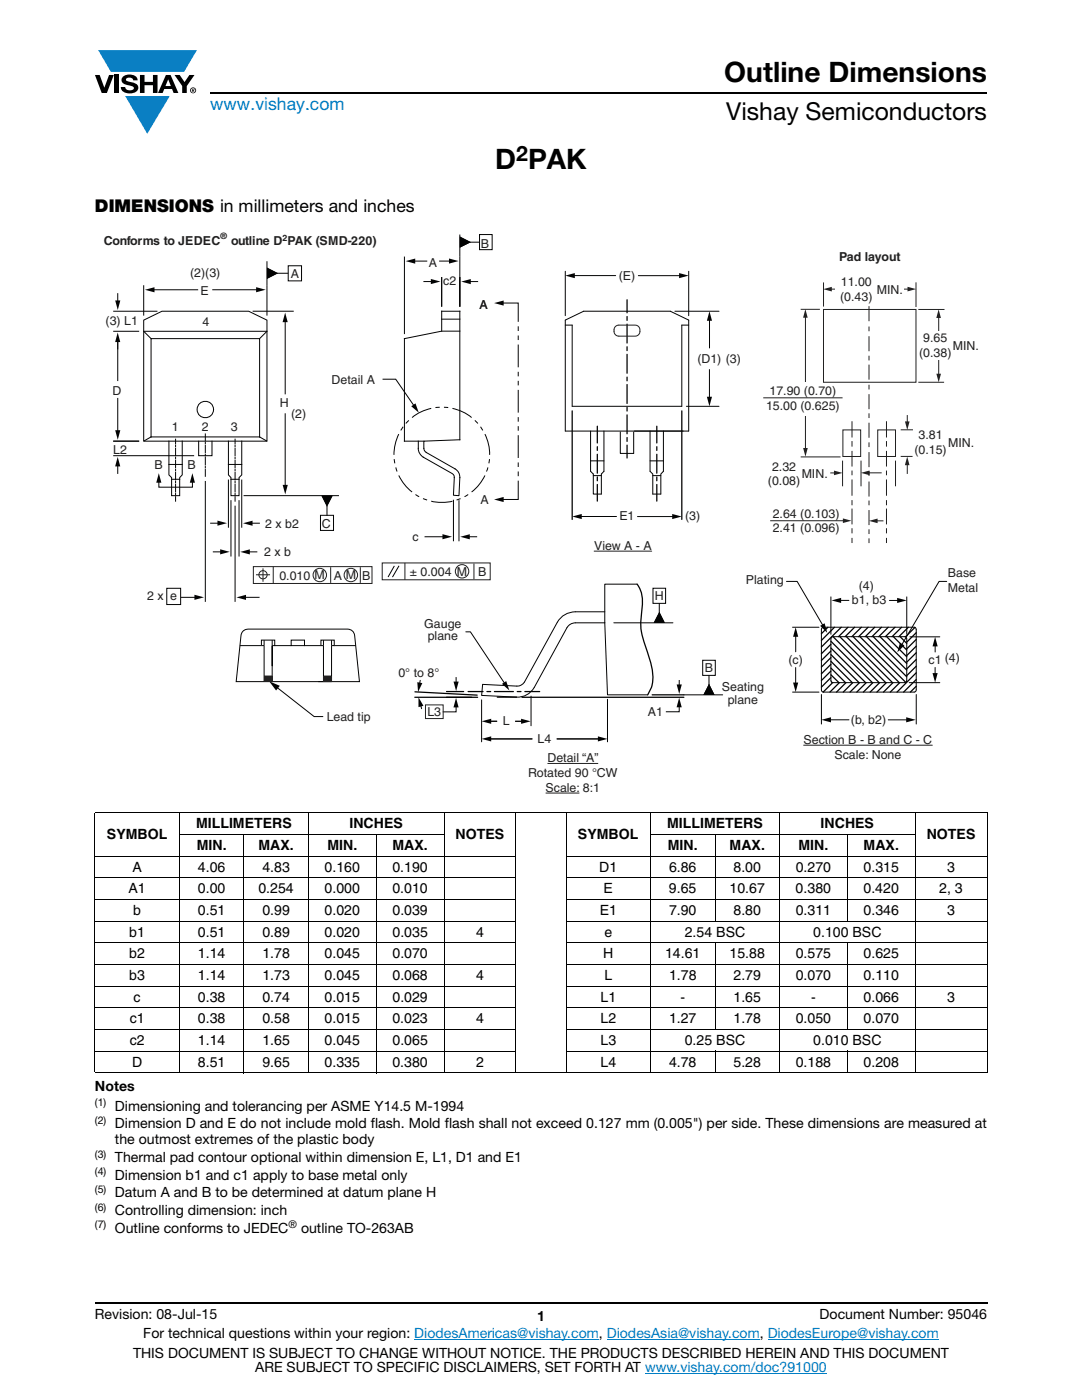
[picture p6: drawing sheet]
<svg xmlns="http://www.w3.org/2000/svg" width="216mm" height="279mm" viewBox="0 0 216 279" stroke-linecap="round" stroke-linejoin="round" font-family="sans-serif">
<g fill="#0a7fc3">
<path d="M19.6 10h19.7l-2.6 4.3h-1.1h-13.5z"/>
<path d="M25 19.2h8.9l-4.5 7.5z"/>
</g>
<g fill="#000">
<path d="M18.9 15h1l.9 2.5 1-2.5h.9l-1.4 3.6h-1zM22.9 15h.9v3.6h-.9zM24.6 15.3a2.1 2.1 0 0 1 2.8 .3l.1 .4h-.9a.79 .79 0 0 0-.7-.5 .79 .79 0 0 0-.8 .4l.3 .3 1 .2a1.08 1.08 0 0 1 1.2 1 1.08 1.08 0 0 1-1.1 1.2 1.73 1.73 0 0 1-2.4-1.2h.9a.96 .96 0 0 0 .8 .6 .96 .96 0 0 0 .9-.4 1.31 1.31 0 0 0-1.2-.6 1.03 1.03 0 0 1-1.1-.6 1.03 1.03 0 0 1 .2-1.1zM27.9 15h.9v1.3h1.7v-1.3h.9v3.6h-.9v-1.6h-1.7v1.6h-.9zM34.8 15h1.1l.9 1.4 1-1.4h1l-1.5 2.2v1.4h-.9v-1.4z"/>
<path d="M33.6 15.9l.5 1.3h-1.1zM33.1 15l-1.6 3.6h1l.3-.8h1.5l.3 .8h1l-1.6-3.6z"/>
<path d="M38.4 17.8h.2v.2h-.2zM38.3 17.7v.7h.1v-.3l.4 .3-.2-.3 .2-.2-.1-.2z"/>
<path d="M38.1 18a.46 .46 0 0 1 .9 0 .46 .46 0 0 1-.9 0zM37.9 18a.6 .6 0 0 0 1.2 0 .6 .6 0 0 0-1.2 0z"/>
</g>
<path d="M42 18.6h155M18.9 260h178.1" fill="none" stroke="#000" stroke-width=".36"/>
<path d="M82.7 267.3h36.8M121.1 267.3h30.5M128.7 274h36.3M153.2 267.3h34.1" fill="none" stroke="#007ec4" stroke-width=".2"/>
<g fill="none" stroke="#000" stroke-width=".2">
<path d="M18.9 162.2h178.1M18.9 170.9h84.1M18.9 175.2h84.1M18.9 179.5h84.1M18.9 162.3v51.7M35.7 166.6h53M35.8 162.2v52M48.7 166.5v47.7M61.5 162.2v52M75.1 166.5v47.7M88.6 162.2v52M103 162.2v52"/>
<path d="M112.9 170.9h84.1M112.9 175.2h84.1M112.9 179.5h84.1M112.9 162.2v52M129.7 166.6h53M129.8 162.2v52M142.7 166.5v17.4M155.5 162.2v52M169.1 166.5v17.4M182.6 162.2v52M197 162.3v51.7M18.9 183.9h84.1"/>
<path d="M18.9 188.2h84.1M18.9 192.5h84.1M18.9 196.8h84.1M112.9 183.9h84.1M112.9 188.2h84.1M112.9 192.5h84.1M112.9 196.8h84.1M142.7 188.1v17.4M169.1 188.1v17.4M18.9 201.1h84.1M18.9 205.5h84.1M18.9 209.8h84.1"/>
<path d="M18.9 214.1h178.1M112.9 201.1h84.1M112.9 205.5h84.1M112.9 209.8h84.1M142.7 209.7v4.5M169.1 209.7v4.5"/>
</g>
<path d="M20.7 45.7h174.5v112.9h-174.5z" fill="#fff"/>
<path d="M76.3 75.7h2.7l3.7 5.4" fill="none" stroke="#020303" stroke-width=".2"/>
<path d="M82.1 81.1l.8-.6 .7 1.9z" fill="#020303"/>
<path d="M80.7 51.2v15.5M87.6 52.1h2.3M91.8 51.2v10" fill="none" stroke="#020303" stroke-width=".2"/>
<path d="M89.6 51.6l1.9 .5-1.9 .5z" fill="#020303"/>
<path d="M82.5 52.1h2.8" fill="none" stroke="#020303" stroke-width=".2"/>
<path d="M80.9 52.1l2-.5v1z" fill="#020303"/>
<path d="M84.5 56.2h1.8M88.1 55.3v5.9M91.8 55.3v5.9" fill="none" stroke="#020303" stroke-width=".2"/>
<path d="M86 55.7l1.9 .5-1.9 .5z" fill="#020303"/>
<path d="M93.6 56.2h1.8" fill="none" stroke="#020303" stroke-width=".2"/>
<path d="M92 56.2l1.9-.5v1z" fill="#020303"/>
<path d="M100.2 60.5h3.2v3.7M103.4 65.1v1M103.4 67v.9M103.4 68.8v4.5M103.4 74.2v.9M103.4 76v.9M103.4 77.8v4.5M103.4 83.2v1M103.4 85.1v.9M103.4 86.9v4.5M103.4 92.3v.9M103.4 94.1v.9" fill="none" stroke="#020303" stroke-width=".2"/>
<path d="M98.6 60.5l1.9-.5v1z" fill="#020303"/>
<path d="M103.4 95.9v3.8h-3.2" fill="none" stroke="#020303" stroke-width=".2"/>
<path d="M98.6 99.7l1.9-.5v1z" fill="#020303"/>
<path d="M90.5 99.7v8.3M91.6 99.8v8.2M93.4 107.1h1.8" fill="none" stroke="#020303" stroke-width=".2"/>
<path d="M91.8 107.1l1.9-.5v1z" fill="#020303"/>
<path d="M84.7 107.1h3.9" fill="none" stroke="#020303" stroke-width=".2"/>
<path d="M88.3 106.6l1.9 .5-1.9 .5z" fill="#020303"/>
<path d="M91.8 46.8v4.4M93.7 48.3h2M95.7 46.8h2.5v3h-2.5zM78.7 112.9l-1.3 2.3M79.6 112.9l-1.3 2.3" fill="none" stroke="#020303" stroke-width=".2"/>
<path d="M91.8 47.2l2.2 1.1-2.2 1.1z" fill="#020303"/>
<g fill="none" stroke="#020303" stroke-width=".2">
<path d="M88.1 66.1v-4h3.7v25.7l-7.2 .2v1.5v.3l.5 .5 5.7 3.3a1.9 1.9 0 0 1 1 1.7l-.2 3.6-1.1-.1 .2-3.5-.2-.6-6-3.4a2.09 2.09 0 0 1-1-1.8v-1.5M88.1 63.7h3.7M91.8 66.1h-3.7l-7.4 1.5v20.4h3.9M78.7 91.6l.1 .9M79 93.3l.2 .8M79.6 94.9l1.3 2 1.3 1.3M79.6 86.6l-.8 2.3-.2 1.9M80.4 85.2l-.4 .7M81.6 83.9l-.6 .6M82.9 98.7l.7 .4M84.4 99.5l.8 .3M86 81.5l-2.3 .8-1.5 1"/>
<path d="M87.7 81.3h-.8M88.6 81.3h.8M90.3 81.5l2.3 .8 1.5 1M91.9 99.5l-.8 .3M93.4 98.7l-.7 .4M94.8 83.9l.5 .6M95.9 85.2l.4 .7M96.8 94.9l-1.4 2-1.3 1.3M96.8 86.6l.7 2.4 .2 1.8M97.4 93.3l-.3 .8M97.7 91.6l-.1 .9M86 100l2.5 .3 1.8-.3"/>
<path d="M55.1 137.1l7.6 5.9h1.8"/>
</g>
<g fill="none" stroke="#231f20" stroke-width=".2">
<path d="M76.3 112.3h21.5v3.4h-21.5zM80.8 112.3v3.4M94.6 112.5v3.1"/>
<circle cx="92.2" cy="114" r="1.34"/>
</g>
<path d="M53.7 136l2.1 .9-.7 .9z" fill="#020303"/>
<g fill="none" stroke="#020303" stroke-width=".2">
<path d="M47.9 128.8h4.8M48.5 125.9l1-.3h19.9a1.4 1.4 0 0 1 1.4 1.2l.9 9.2h-24.6l1-9.2zM52.7 134.9h1.6M52.7 127.7v8.3M54.3 132.9v-4.1v7.2M54.3 127.7v1.1h.5v-1.1h-2.6v1.1M54.8 128.8h3.3M58.1 127.7h2.7v1.1h-2.7zM60.8 128.8h3.7M64 128.8v-1.1h2.7v1.1h-.5M64.5 127.7v8.3M64.5 134.9h1.7"/>
<path d="M66.2 127.7v1.1M66.2 128.8v7.2h-2.7M66.7 128.8h4.3"/>
</g>
<g fill="#231f20">
<path d="M52.7 134.9h1.6v1.1h-1.6z"/>
<path d="M64.5 134.9h1.7v1.1h-1.7z"/>
</g>
<g fill="none" stroke="#020303" stroke-width=".2">
<path d="M112.8 54.1v8.9M127.4 55h9.1M137.4 54.1v8.9M112.8 64.9h1.4v16.2h21.8v-16.2h1.4M112.8 63.9l3.7-1.8h17.3l3.6 1.8v22.1h-24.6zM134.7 62.1h8.8M117.8 92h2.7M117.8 86v8.1l.6 .5v4h1.6v-4l.5-.5v-8.1M118.4 94.9h1.6M126.4 86.2v4.3h-2.6v-4.3M129.7 86v8.1l.6 .5v4h1.6v-4l.5-.5v-8.1M129.7 92h2.7"/>
<path d="M130.3 94.9h1.6M137 81.1h6.5"/>
</g>
<g fill="none" stroke="#020303" stroke-width=".25">
<path d="M125.1 59.8v2.6M125.1 63.2v.7M125.1 64.7v3.8M125.1 69.2v.8M125.1 70.7v3.8M125.1 75.3v.7M125.1 76.7v3.8M114.2 82v21.7M119.2 85.1v3.3M119.2 89.1v.8M119.2 90.7v3.7M119.2 95.2v.7"/>
<path d="M119.2 96.7v3.3M125.1 81.3v.7M125.1 82.8v3.8M125.1 87.3v.8M125.1 88.8v2.6M131.1 85.1v3.3M131.1 89.1v.8M131.1 90.7v3.7M131.1 95.2v.7M131.1 96.7v3.3M136 82v21.7"/>
</g>
<path d="M118.6 110h11.4z" fill="none" stroke="#231f20" stroke-width=".2"/>
<path d="M135.5 54.5l1.9 .5-1.9 .5z" fill="#020303"/>
<path d="M113.7 55h9.1" fill="none" stroke="#020303" stroke-width=".2"/>
<path d="M112.8 55l1.9-.5v1z" fill="#020303"/>
<path d="M141.6 63v6.4" fill="none" stroke="#020303" stroke-width=".2"/>
<path d="M141.6 62.1l.5 1.9h-1.1z" fill="#020303"/>
<path d="M141.6 73.8v6.4" fill="none" stroke="#020303" stroke-width=".2"/>
<path d="M141 79.2h1.1l-.5 1.9z" fill="#020303"/>
<path d="M115 103.1h8" fill="none" stroke="#020303" stroke-width=".2"/>
<path d="M114.2 103.1l1.9-.5v1z" fill="#020303"/>
<path d="M127.2 103.1h8" fill="none" stroke="#020303" stroke-width=".2"/>
<path d="M134.1 102.6l1.9 .5-1.9 .5z" fill="#020303"/>
<path d="M127.1 116.6h-6.4v7.7M92.9 126.1h1l6.9 10.4M96.1 139.7v8.3M106 138.9v5.9M120.7 122.1h-5.9a4.1 4.1 0 0 0-3.6 2.1l-6.6 11.9a1.76 1.76 0 0 1-1.5 .8l-6.8-.3-.2 2.2 6.9 .3a3.8 3.8 0 0 0 3.6-1.9l6.5-11.9a1.95 1.95 0 0 1 1.7-1h5.9M120.7 124.3l.5 14.4h8M121.2 139.6v8.4M122.5 124.3h11.8M136.5 138.7h7.7" fill="none" stroke="#020303" stroke-width=".2"/>
<path d="M127.1 116.6a7.2 7.2 0 0 1 .9 5.6 13.5 13.5 0 0 0 1.1 7.8l.4 1.1a10.2 10.2 0 0 1 .5 6.1l-.8 1.5M82.8 139.2h12.5M82.8 138.1l12.4 .6M89.1 138h3.4M93.4 138h3M97.2 138h.7M98.7 138h3.7M99.2 139.1h3.8M103.2 138h.8M104.2 139.2h32.3M104.7 138h3M130.1 138.7h6.4" fill="none" stroke="#020303" stroke-width=".25"/>
<path d="M100.2 136.5l.8-.6 .6 1.9z" fill="#020303"/>
<path d="M140.2 131.8h2.5v3h-2.5zM141.5 134.7v2.1" fill="none" stroke="#020303" stroke-width=".2"/>
<path d="M141.5 136.5l1.1 2.2h-2.3z" fill="#020303"/>
<path d="M130.3 117.4h2.5v3h-2.5zM131.6 120.3v2.1" fill="none" stroke="#020303" stroke-width=".2"/>
<path d="M131.6 122.1l1.1 2.2h-2.3z" fill="#020303"/>
<path d="M135.5 140.8v1.2h-2.6" fill="none" stroke="#020303" stroke-width=".2"/>
<path d="M135.5 139.3l.5 1.9h-1z" fill="#020303"/>
<path d="M135.5 135.7v1.2" fill="none" stroke="#020303" stroke-width=".2"/>
<path d="M135 136.6h1l-.5 1.9z" fill="#020303"/>
<path d="M108.9 158.3h6.7zM109.2 152.4h10.2z" fill="none" stroke="#231f20" stroke-width=".2"/>
<path d="M102.8 144h1.4z" fill="#020303"/>
<path d="M102.8 144h1.4" fill="none" stroke="#020303" stroke-width=".2"/>
<path d="M104 143.4l1.9 .6-1.9 .5z" fill="#020303"/>
<path d="M83.9 140.7l.2 .7" fill="none" stroke="#020303" stroke-width=".2"/>
<path d="M83.5 139.1l1 1.8-1 .2z" fill="#020303"/>
<path d="M83.9 135.8l-.2 .8" fill="none" stroke="#020303" stroke-width=".2"/>
<path d="M83.3 136.1l1 .2-.9 1.8z" fill="#020303"/>
<path d="M91 140.8v1.3h-2.7" fill="none" stroke="#020303" stroke-width=".2"/>
<path d="M91 139.3l.5 1.9h-1z" fill="#020303"/>
<path d="M91 135.1v1.3" fill="none" stroke="#020303" stroke-width=".2"/>
<path d="M90.5 136h1l-.5 1.9z" fill="#020303"/>
<path d="M84.9 140.7h3.5v2.7h-3.5z" fill="none" stroke="#231f20" stroke-width=".2"/>
<path d="M97.8 143.9h1.4z" fill="#020303"/>
<path d="M97.8 143.9h1.4" fill="none" stroke="#020303" stroke-width=".2"/>
<path d="M96.1 144l1.9-.6v1.1z" fill="#020303"/>
<path d="M111.1 147.5h8.4" fill="none" stroke="#020303" stroke-width=".2"/>
<path d="M119.3 147l1.9 .5-1.9 .5z" fill="#020303"/>
<path d="M97.9 147.5h8.3" fill="none" stroke="#020303" stroke-width=".2"/>
<path d="M96.1 147.5l1.9-.5v1z" fill="#020303"/>
<path d="M156.9 116h2.2l5.2 8.9M165.8 119.1v7.5M180.9 119.1v7.5M158.1 125.2h5.3M158.1 138.1h5.3M163.9 138.6v5.9M164.1 125.2h18.5l.2 .4v12.3l-.4 .2h-18.3l-.2-.4v-12.1zM166 127.1h14.7l.2 .4v8.5l-.4 .2h-14.5l-.2-.4v-8.3zM181.4 136.2h6.1M181.6 127.1h5.9M182.8 138.6v5.9" fill="none" stroke="#020303" stroke-width=".2"/>
<g fill="none" stroke="#020303" stroke-width=".25">
<path d="M165.2 125.2l-1.3 1.3M165.8 135.2l-1.9 1.9M165.8 133.9l-1.9 1.9M165.8 132.6l-1.9 1.9M165.8 131.2l-1.9 1.9M165.8 129.9l-1.9 1.9M165.8 128.6l-1.9 1.9M165.8 130.6l5.6 5.6M165.8 128l8.3 8.2M165.8 132l4.3 4.2M165.8 129.3l6.9 6.9M165.8 134.7l1.6 1.5"/>
<path d="M165.8 133.3l2.9 2.9M165.9 136.1l.1 .1M166.1 136.2l-1.9 1.9M166.2 127.1l9.2 9.1M166.5 125.2l-2.6 2.6M167.5 136.2l-1.9 1.9M167.6 127.1l9.1 9.1M167.9 125.2l-4 3.9M168.8 136.2l-1.9 1.9M168.9 127.1l9.2 9.1M169.2 125.2l-1.9 1.9M170.2 136.2l-1.9 1.9"/>
<path d="M170.2 127.1l9.2 9.1M170.5 125.2l-1.9 1.9M171.5 136.2l-1.9 1.9M171.6 127.1l9.1 9.1M171.9 125.2l-1.9 1.9M172.8 136.2l-1.8 1.9M172.9 127.1l8 8M173.2 125.2l-1.9 1.9M174.2 136.2l-1.9 1.9M174.3 127.1l6.6 6.6M174.5 125.2l-1.9 1.9M175.5 136.2l-1.9 1.9"/>
<path d="M175.6 127.1l5.3 5.3M175.9 125.2l-1.9 1.9M176.9 136.2l-1.9 1.9M176.9 127.1l4 4M177.2 125.2l-1.9 1.9M178.2 136.2l-1.9 1.9M178.3 127.1l2.6 2.6M178.6 125.2l-1.9 1.9M179.5 136.2l-1.9 1.9M179.6 127.1l1.3 1.3M179.9 125.2l-1.9 1.9M181.2 125.2l-1.8 1.9"/>
<path d="M182.6 125.2l-1.9 1.9M182.8 137l-1.2 1.1M182.8 135.6l-2.5 2.5M182.8 134.3l-3.8 3.8M182.8 133l-1.9 1.8M182.8 131.6l-1.9 1.9M182.8 130.3l-1.9 1.9M182.8 129l-1.9 1.8M182.8 127.6l-1.9 1.9M182.8 126.3l-1.9 1.9"/>
</g>
<path d="M163.7 124.9l.8-.5 .6 1.9z" fill="#020303"/>
<path d="M188.9 116h-1.5l-7.6 12.8" fill="none" stroke="#020303" stroke-width=".2"/>
<path d="M179.6 128.3l.9 .5-1.4 1.4z" fill="#020303"/>
<path d="M160.4 148.7h25.6z" fill="none" stroke="#231f20" stroke-width=".2"/>
<path d="M177.2 143.7h4.8" fill="none" stroke="#020303" stroke-width=".2"/>
<path d="M180.8 143.1l1.9 .6-1.9 .5z" fill="#020303"/>
<path d="M164.7 143.7h4.7" fill="none" stroke="#020303" stroke-width=".2"/>
<path d="M163.9 143.7l1.9-.6v1.1z" fill="#020303"/>
<path d="M166.7 119.8h2.7" fill="none" stroke="#020303" stroke-width=".2"/>
<path d="M165.9 119.8l1.9-.5v1z" fill="#020303"/>
<path d="M177.5 119.8h2.6" fill="none" stroke="#020303" stroke-width=".2"/>
<path d="M179 119.3l1.9 .5-1.9 .5z" fill="#020303"/>
<path d="M158.8 126v4.1" fill="none" stroke="#020303" stroke-width=".2"/>
<path d="M158.8 125.2l.5 1.9h-1z" fill="#020303"/>
<path d="M158.8 133.2v4.1" fill="none" stroke="#020303" stroke-width=".2"/>
<path d="M158.2 136.2h1.1l-.5 1.9z" fill="#020303"/>
<path d="M186.6 127.9v2.2" fill="none" stroke="#020303" stroke-width=".2"/>
<path d="M186.6 127.1l.5 1.9h-1z" fill="#020303"/>
<path d="M186.6 133.2v2.3" fill="none" stroke="#020303" stroke-width=".2"/>
<path d="M186.1 134.3h1l-.5 1.9z" fill="#020303"/>
<path d="M31.7 96v1.2h6.7v-1.2" fill="none" stroke="#020303" stroke-width=".2"/>
<g fill="#020303">
<path d="M38.4 94.4l.5 1.9h-1z"/>
<path d="M31.7 94.4l.5 1.9h-1z"/>
</g>
<path d="M28.7 56.9v6.1M30.5 57.8h9M53.3 56.9v6.1" fill="none" stroke="#020303" stroke-width=".2"/>
<path d="M28.9 57.8l1.9-.5v1z" fill="#020303"/>
<path d="M42.4 57.8h9.1" fill="none" stroke="#020303" stroke-width=".2"/>
<path d="M51.1 57.3l1.9 .5-1.9 .5z" fill="#020303"/>
<path d="M22.6 66.1h5.2M23.5 79.4v6.8M22.6 88h5.2" fill="none" stroke="#020303" stroke-width=".2"/>
<path d="M23 85.9h1l-.5 1.9z" fill="#020303"/>
<path d="M23.5 67.9v8.1" fill="none" stroke="#020303" stroke-width=".2"/>
<path d="M23.5 66.4l.5 1.9h-1z" fill="#020303"/>
<path d="M22.6 90.9h16.1M22.6 88h5.2M23.5 92.7v1.9" fill="none" stroke="#020303" stroke-width=".2"/>
<path d="M23.5 91.2l.5 1.9h-1z" fill="#020303"/>
<path d="M23.5 58.5v1.8M22.6 62.1h8.8M23.5 67.9v1.8" fill="none" stroke="#020303" stroke-width=".2"/>
<path d="M23 60h1l-.5 1.9z" fill="#020303"/>
<path d="M41 96v24.1M36.1 119.2h3.1M46.9 100.9v19.2" fill="none" stroke="#020303" stroke-width=".2"/>
<path d="M38.8 118.7l1.9 .5-1.9 .5z" fill="#020303"/>
<path d="M48.7 119.2h3.1" fill="none" stroke="#020303" stroke-width=".2"/>
<path d="M47.2 119.2l1.9-.5v1z" fill="#020303"/>
<path d="M46.1 99.8v11.3M47.7 99.8v11.3M42.5 110.1h1.8" fill="none" stroke="#020303" stroke-width=".2"/>
<path d="M43.9 109.6l1.9 .5-1.9 .5z" fill="#020303"/>
<path d="M49.5 110.1h1.8" fill="none" stroke="#020303" stroke-width=".2"/>
<path d="M47.9 110.1l2-.5v1.1z" fill="#020303"/>
<path d="M45.6 95.7v9.6M48.2 95.7v9.6M41.9 104.4h1.8" fill="none" stroke="#020303" stroke-width=".2"/>
<path d="M43.4 103.9l1.9 .5-1.9 .5z" fill="#020303"/>
<path d="M50 104.4h1.9" fill="none" stroke="#020303" stroke-width=".2"/>
<path d="M48.5 104.4l1.9-.5v1z" fill="#020303"/>
<path d="M50.4 62.1h8.2M48.6 98.9h19M56.9 82.5v14.6" fill="none" stroke="#020303" stroke-width=".2"/>
<path d="M56.4 96.8h1l-.5 1.9z" fill="#020303"/>
<path d="M56.9 63.9v14.8" fill="none" stroke="#020303" stroke-width=".2"/>
<path d="M56.9 62.4l.5 1.9h-1z" fill="#020303"/>
<path d="M65.2 100.9v2" fill="none" stroke="#020303" stroke-width=".2"/>
<path d="M64.1 98.9h2.3l-1.2 2.2z" fill="#020303"/>
<path d="M57.5 53h2.7v3.1h-2.7z" fill="none" stroke="#020303" stroke-width=".2"/>
<path d="M53.3 53.4l2.2 1.1-2.2 1.2z" fill="#020303"/>
<g fill="none" stroke="#020303" stroke-width=".2">
<path d="M53.3 52.1v4.8M55.2 54.5h2.3M28.7 63.9l3.6-1.8h17.3l3.7 1.8v24.1h-24.6zM28.7 66.1h24.6M28.7 66.2l1.4 1.4M53.2 66.2l-1.4 1.4M30.1 87.2l-1.3 .8M30.1 87.2v-19.6h21.7v19.6M30.1 87.2h21.7M33.7 92.7h2.7M33.7 88v6.8l.5 .5v3.6h1.7v-3.6l.5-.5v-6.8M34.2 95.6h1.7"/>
<path d="M35 87.6v.9M35 88.8v.3M35 89.5v1.4M35 91.3v.3M35 91.9v1.5M35 93.7v.3M35 94.3v1.5M35 96.1v.3M35 96.7v1.5M35 98.5v.3M35 99.1v.9M39.6 88.1v2.8h2.7v-2.8"/>
<path d="M41 86.6v1.4M41 88.3v.3M41 88.9v1.5M41 90.7v.3M41 91.3v1.5M41 93.1v.3M41 93.7v1.4M45.6 92.7h2.6M45.6 88v6.8l.5 .5v3.6h1.6v-3.6l.5-.5v-6.8M46.1 95.6h1.6M46.9 87.6v.9M46.9 88.8v.3"/>
<path d="M46.9 89.5v1.4M46.9 91.3v.3M46.9 91.9v1.5M46.9 93.7v.3M46.9 94.3v1.5M46.9 96.1v.3M46.9 96.7v1.5M46.9 98.5v.3M46.9 99.1v.9M51.8 87.2l1.4 .8M33.3 117.4h2.7v3.2h-2.7zM63.9 102.8h2.6v3.1h-2.6z"/>
<circle cx="41" cy="81.7" r="1.64"/>
</g>
<g fill="none" stroke="#231f20" stroke-width=".2">
<path d="M50.6 113.1h23.6v3.3h-23.6zM51.1 114.7h2.8M52.5 113.4v2.7M54.5 113.1v3.3M66 113.2v3.1M71.9 113.2v3.1"/>
<circle cx="52.5" cy="114.7" r=".82"/>
<circle cx="63.8" cy="114.8" r="1.34"/>
<circle cx="70" cy="114.8" r="1.34"/>
</g>
<path d="M165.7 57.7h15.7" fill="none" stroke="#221e1f" stroke-width=".2"/>
<g fill="#221e1f">
<path d="M164.3 57.7l1.7-.5v1z"/>
<path d="M181.1 57.2l1.7 .5-1.7 .5z"/>
</g>
<path d="M166.8 55.5h13.6v5.3h-13.6z" fill="#fff"/>
<path d="M159.8 61.7h3.8M160.7 63.1v26.6M164.3 61.8h18.5v14.5h-18.5zM159.8 91.2h7.9M168.2 85.8h3.5v5.3h-3.5zM175.1 85.8h3.6v5.3h-3.6z" fill="none" stroke="#221e1f" stroke-width=".2"/>
<g fill="#221e1f">
<path d="M160.3 89.4h.9l-.5 1.7z"/>
<path d="M160.7 61.7l.5 1.7h-1z"/>
</g>
<path d="M187.3 63.1v11.8" fill="none" stroke="#221e1f" stroke-width=".2"/>
<g fill="#221e1f">
<path d="M186.8 74.6h1l-.5 1.7z"/>
<path d="M187.3 61.7l.5 1.8h-1z"/>
</g>
<path d="M182.8 56.3v5M181 92.5v2.1" fill="none" stroke="#221e1f" stroke-width=".2"/>
<path d="M181 91.1l.5 1.7h-.9z" fill="#221e1f"/>
<path d="M164.3 56.4v4.8M183.2 76.3h5.2M183.2 61.8h5.3M181 82.8v1.6" fill="none" stroke="#221e1f" stroke-width=".2"/>
<path d="M180.6 84.1h.9l-.5 1.7z" fill="#221e1f"/>
<path d="M165.7 94.4h1" fill="none" stroke="#221e1f" stroke-width=".2"/>
<path d="M166.4 93.9l1.7 .5-1.7 .4z" fill="#221e1f"/>
<path d="M173.2 94.4h2.7M179.7 91.1h2.4M179.7 85.8h2.5" fill="none" stroke="#221e1f" stroke-width=".2"/>
<path d="M171.8 94.4l1.7-.5v.9z" fill="#221e1f"/>
<g fill="none" stroke="#221e1f" stroke-width=".2">
<path d="M173.4 61.1v3M173.4 65.2v.9M173.4 67.1v3M173.4 71v.9M173.4 72.8v3M173.4 76.8v.9M173.4 78.7v3M168.1 91.9v5.1M170 84.1v3.2M170 88v1.1M170 90v3.1M170 93.9v.9"/>
<path d="M170 95.7v3.2M170 99.8v1M171.8 91.9v5.1M173.4 82.5v.9M173.4 84.4v3M173.4 88.3v.9M173.4 90.2v3M173.4 94v1M173.4 96.1v3M173.4 99.9v.9M176.9 84.1v3.2M176.9 88v1.1"/>
<path d="M176.9 90v3.1M176.9 93.9v.9M176.9 95.7v3.2M176.9 99.8v1M178.7 91.9v5.1M153.7 103.9h14.8M170 101.5v3.2M170 105.4v1M170 107.3v1.1M173.4 101.8v3M173.4 105.6v1M173.4 107.4v1"/>
<path d="M176.9 101.5v3.2M176.9 105.4v1M176.9 107.3v1.1"/>
</g>
<path d="M168.2 103.5l1.7 .4-1.7 .5z" fill="#221e1f"/>
<path d="M174.8 103.9h1.5" fill="none" stroke="#221e1f" stroke-width=".2"/>
<path d="M173.4 104l1.7-.5v.9z" fill="#221e1f"/>
<g fill="#fff">
<path d="M183.9 66.2h6.2v5.6h-6.2z"/>
<path d="M157.4 76.4h6.1v6.6h-6.1z"/>
</g>
<path d="M152.3 79.4h15.8" fill="none" stroke="#221e1f" stroke-width=".2"/>
<path d="M122.8 65.2l.7-.3h3.2a1.11 1.11 0 0 1 1 1.1 1.11 1.11 0 0 1-1 1.1h-3.2a1.14 1.14 0 0 1-1-.8 1.14 1.14 0 0 1 .3-1.1z" fill="none" stroke="#231f20" stroke-width=".2"/>
<g font-size="5.6">
<text x="144.5" y="16.4">Outline Dimensions</text>
<text x="98.8" y="33.8">D PAK</text>
</g>
<text font-size="4.9" x="144.9" y="24">Vishay Semiconductors</text>
<text font-size="4.2" x="103" y="32.1">2</text>
<text font-size="3.5" fill="#007ec4" x="42" y="21.9">www.vishay.com</text>
<text font-size="3.5" x="18.9" y="42.2">DIMENSIONS in millimeters and inches</text>
<g font-size="2.8">
<text x="21.3" y="167.5">SYMBOL</text>
<text x="39.1" y="165.3">MILLIMETERS</text>
<text x="69.7" y="165.3">INCHES</text>
<text x="90.9" y="167.5">NOTES</text>
<text x="115.3" y="167.5">SYMBOL</text>
<text x="133.1" y="165.3">MILLIMETERS</text>
<text x="163.7" y="165.3">INCHES</text>
<text x="184.9" y="167.5">NOTES</text>
<text x="26.4" y="174">A</text>
<text x="39.3" y="169.6">MIN.</text>
<text x="39.5" y="174">4.06</text>
<text x="51.6" y="169.6">MAX.</text>
<text x="52.4" y="174">4.83</text>
<text x="64.8" y="174">0.160</text>
<text x="65.3" y="169.6">MIN.</text>
<text x="78.3" y="174">0.190</text>
<text x="78.3" y="169.6">MAX.</text>
<text x="119.6" y="174">D1</text>
<text x="133.3" y="169.6">MIN.</text>
<text x="133.5" y="174">6.86</text>
<text x="145.6" y="169.6">MAX.</text>
<text x="146.4" y="174">8.00</text>
<text x="158.8" y="174">0.270</text>
<text x="159.3" y="169.6">MIN.</text>
<text x="172.3" y="174">0.315</text>
<text x="172.3" y="169.6">MAX.</text>
<text x="189" y="174">3</text>
<text x="25.7" y="178.3">A1</text>
<text x="39.5" y="178.3">0.00</text>
<text x="51.6" y="178.3">0.254</text>
<text x="64.8" y="178.3">0.000</text>
<text x="78.3" y="178.3">0.010</text>
<text x="120.4" y="178.3">E</text>
<text x="133.5" y="178.3">9.65</text>
<text x="145.6" y="178.3">10.67</text>
<text x="158.8" y="178.3">0.380</text>
<text x="172.3" y="178.3">0.420</text>
<text x="187.4" y="178.3">2, 3</text>
<text x="26.6" y="182.6">b</text>
<text x="39.5" y="182.6">0.51</text>
<text x="52.4" y="182.6">0.99</text>
<text x="64.8" y="182.6">0.020</text>
<text x="78.3" y="182.6">0.039</text>
<text x="119.7" y="182.6">E1</text>
<text x="133.5" y="182.6">7.90</text>
<text x="146.4" y="182.6">8.80</text>
<text x="158.8" y="182.6">0.311</text>
<text x="172.3" y="182.6">0.346</text>
<text x="189" y="182.6">3</text>
<text x="25.8" y="186.9">b1</text>
<text x="25.8" y="191.2">b2</text>
<text x="39.5" y="191.2">1.14</text>
<text x="39.5" y="186.9">0.51</text>
<text x="52.4" y="191.2">1.78</text>
<text x="52.4" y="186.9">0.89</text>
<text x="64.8" y="191.2">0.045</text>
<text x="64.8" y="186.9">0.020</text>
<text x="78.3" y="191.2">0.070</text>
<text x="78.3" y="186.9">0.035</text>
<text x="95" y="186.9">4</text>
<text x="120.4" y="191.2">H</text>
<text x="120.6" y="186.9">e</text>
<text x="132.7" y="191.2">14.61</text>
<text x="136.6" y="186.9">2.54 BSC</text>
<text x="145.6" y="191.2">15.88</text>
<text x="158.8" y="191.2">0.575</text>
<text x="162.3" y="186.9">0.100 BSC</text>
<text x="172.3" y="191.2">0.625</text>
<text x="25.8" y="195.6">b3</text>
<text x="39.5" y="195.6">1.14</text>
<text x="52.4" y="195.6">1.73</text>
<text x="64.8" y="195.6">0.045</text>
<text x="78.3" y="195.6">0.068</text>
<text x="95" y="195.6">4</text>
<text x="120.6" y="195.6">L</text>
<text x="133.5" y="195.6">1.78</text>
<text x="146.4" y="195.6">2.79</text>
<text x="158.8" y="195.6">0.070</text>
<text x="172.3" y="195.6">0.110</text>
<text x="26.7" y="199.9">c</text>
<text x="39.5" y="199.9">0.38</text>
<text x="52.4" y="199.9">0.74</text>
<text x="64.8" y="199.9">0.015</text>
<text x="78.3" y="199.9">0.029</text>
<text x="119.8" y="199.9">L1</text>
<text x="135.8" y="199.9">-</text>
<text x="146.4" y="199.9">1.65</text>
<text x="161.8" y="199.9">-</text>
<text x="172.3" y="199.9">0.066</text>
<text x="189" y="199.9">3</text>
<text x="25.9" y="204.2">c1</text>
<text x="25.9" y="208.5">c2</text>
<text x="39.5" y="204.2">0.38</text>
<text x="39.5" y="208.5">1.14</text>
<text x="52.4" y="204.2">0.58</text>
<text x="52.4" y="208.5">1.65</text>
<text x="64.8" y="204.2">0.015</text>
<text x="64.8" y="208.5">0.045</text>
<text x="78.3" y="204.2">0.023</text>
<text x="78.3" y="208.5">0.065</text>
<text x="95" y="204.2">4</text>
<text x="119.8" y="204.2">L2</text>
<text x="119.8" y="208.5">L3</text>
<text x="133.5" y="204.2">1.27</text>
<text x="136.6" y="208.5">0.25 BSC</text>
<text x="146.4" y="204.2">1.78</text>
<text x="158.8" y="204.2">0.050</text>
<text x="162.3" y="208.5">0.010 BSC</text>
<text x="172.3" y="204.2">0.070</text>
<text x="26.4" y="212.9">D</text>
<text x="39.5" y="212.9">8.51</text>
<text x="52.4" y="212.9">9.65</text>
<text x="64.8" y="212.9">0.335</text>
<text x="78.3" y="212.9">0.380</text>
<text x="95" y="212.9">2</text>
<text x="119.8" y="212.9">L4</text>
<text x="133.5" y="212.9">4.78</text>
<text x="146.4" y="212.9">5.28</text>
<text x="158.8" y="212.9">0.188</text>
<text x="172.3" y="212.9">0.208</text>
<text x="18.9" y="217.7">Notes</text>
<text x="22.9" y="221.6">Dimensioning and tolerancing per ASME Y14.5 M-1994</text>
<text x="22.9" y="225.1">Dimension D and E do not include mold flash. Mold flash shall not exceed 0.127 mm (0.005&quot;) per side. These dimensions are measured at</text>
<text x="22.9" y="228.3">the outmost extremes of the plastic body</text>
<text x="22.9" y="231.9">Thermal pad contour optional within dimension E, L1, D1 and E1</text>
<text x="22.9" y="235.4">Dimension b1 and c1 apply to base metal only</text>
<text x="22.9" y="238.9">Datum A and B to be determined at datum plane H</text>
<text x="22.9" y="242.4">Controlling dimension: inch</text>
<text x="22.9" y="246">Outline conforms to JEDEC</text>
<text x="60.1" y="246">outline TO-263AB</text>
<text x="18.9" y="263.3">Revision: 08-Jul-15</text>
<text x="107.2" y="263.6">1</text>
<text x="163.6" y="263.3">Document Number: 95046</text>
<text x="28.6" y="267.1">For technical questions within your region: DiodesAmericas@vishay.com, DiodesAsia@vishay.com, DiodesEurope@vishay.com</text>
<text x="26.5" y="271">THIS DOCUMENT IS SUBJECT TO CHANGE WITHOUT NOTICE. THE PRODUCTS DESCRIBED HEREIN AND THIS DOCUMENT</text>
<text x="50.9" y="273.8">ARE SUBJECT TO SPECIFIC DISCLAIMERS, SET FORTH AT www.vishay.com/doc?91000</text>
</g>
<g font-size="2.5" fill="#231f20">
<text x="20.7" y="48.8">Conforms to JEDEC</text>
<text x="46.1" y="48.8">outline D PAK (SMD-220)</text>
<text x="85.6" y="53.3">A</text>
<text x="96" y="49.4">B</text>
<text x="167.4" y="52.1">Pad layout</text>
<text x="38" y="55.3">(2)(3)</text>
<text x="40" y="58.8">E</text>
<text x="58" y="55.5">A</text>
<text x="88.4" y="56.9">c2</text>
<text x="123.5" y="55.8">(E)</text>
<text x="167.8" y="57.1">11.00</text>
<text x="175" y="58.6">MIN.</text>
<text x="21.1" y="64.8">(3) L1</text>
<text x="40.4" y="65.1">4</text>
<text x="95.7" y="61.7">A</text>
<text x="167.6" y="60.1">(0.43)</text>
<text x="183.4" y="71.2">(0.3</text>
<text x="184.2" y="68.3">9.65</text>
<text x="187.7" y="71.2">8)</text>
<text x="190.1" y="69.8">MIN.</text>
<text x="66.2" y="76.6">Detail A</text>
<text x="139.2" y="72.4">(D1) (3)</text>
<text x="22.5" y="78.8">D</text>
<text x="55.8" y="81.3">H</text>
<text x="58.1" y="83.3">(2)</text>
<text x="152.9" y="81.8">15.00 (0.625)</text>
<text x="153.5" y="78.8">17.90 (0.70)</text>
<text x="34.3" y="86">1</text>
<text x="40.3" y="86">2</text>
<text x="46" y="86">3</text>
<text x="183.3" y="87.6">3.81</text>
<text x="189.2" y="89.1">MIN.</text>
<text x="22.6" y="90.6">L2</text>
<text x="30.8" y="93.7">B</text>
<text x="37.4" y="93.7">B</text>
<text x="154.1" y="93.9">2.32</text>
<text x="160" y="95.4">MIN.</text>
<text x="182.5" y="90.6">(0.15)</text>
<text x="95.9" y="100.7">A</text>
<text x="153.2" y="96.9">(0.08)</text>
<text x="52.9" y="105.3">2 x b2</text>
<text x="64.2" y="105.4">C</text>
<text x="82.3" y="107.9">c</text>
<text x="123.6" y="103.9">E1</text>
<text x="136.7" y="103.7">(3)</text>
<text x="154.2" y="103.3">2.64 (0.103)</text>
<text x="154.2" y="106.2">2.41 (0.096)</text>
<text x="52.7" y="111">2 x b</text>
<text x="118.6" y="109.7">View A - A</text>
<text x="29.4" y="119.8">2 x</text>
<text x="34" y="119.8">e</text>
<text x="55.7" y="115.7">0.010 M</text>
<text x="66.6" y="115.8">A M</text>
<text x="72.3" y="115.8">B</text>
<text x="81.8" y="114.9">± 0.004 M</text>
<text x="95.4" y="115">B</text>
<text x="130.7" y="119.7">H</text>
<text x="148.9" y="116.6">Plating</text>
<text x="171.4" y="117.8">(4)</text>
<text x="189.2" y="115.1">Base</text>
<text x="189.2" y="118.1">Metal</text>
<text x="84.7" y="125.3">Gauge</text>
<text x="170" y="120.6">b1, b3</text>
<text x="85.4" y="127.8">plane</text>
<text x="79.5" y="135">0° to 8°</text>
<text x="140.6" y="134.1">B</text>
<text x="144.1" y="138">Seating</text>
<text x="157.3" y="132.4">(c)</text>
<text x="185.3" y="132.4">c1 (4)</text>
<text x="65.2" y="143.8">Lead tip</text>
<text x="85.3" y="142.8">L3</text>
<text x="129.3" y="142.8">A1</text>
<text x="145.2" y="140.5">plane</text>
<text x="100.3" y="144.7">L</text>
<text x="107.3" y="148.2">L4</text>
<text x="160.3" y="148.5">Section B - B and C - C</text>
<text x="169.8" y="144.4">(b, b2)</text>
<text x="105.4" y="155.1">Rotated 90 °CW</text>
<text x="109.2" y="152.1">Detail “A”</text>
<text x="166.5" y="151.4">Scale: None</text>
<text x="108.9" y="158">Scale: 8:1</text>
</g>
<g font-size="2.1">
<text x="18.9" y="220.8">(1)</text>
<text x="18.9" y="224.3">(2)</text>
<text x="18.9" y="231">(3)</text>
<text x="18.9" y="234.5">(4)</text>
<text x="18.9" y="238.1">(5)</text>
<text x="18.9" y="241.6">(6)</text>
<text x="18.9" y="245.1">(7)</text>
<text x="57.6" y="245.1">®</text>
</g>
<g font-size="1.8" fill="#231f20">
<text x="44" y="47.8">®</text>
<text x="56.3" y="48.1">2</text>
</g>
</svg>
